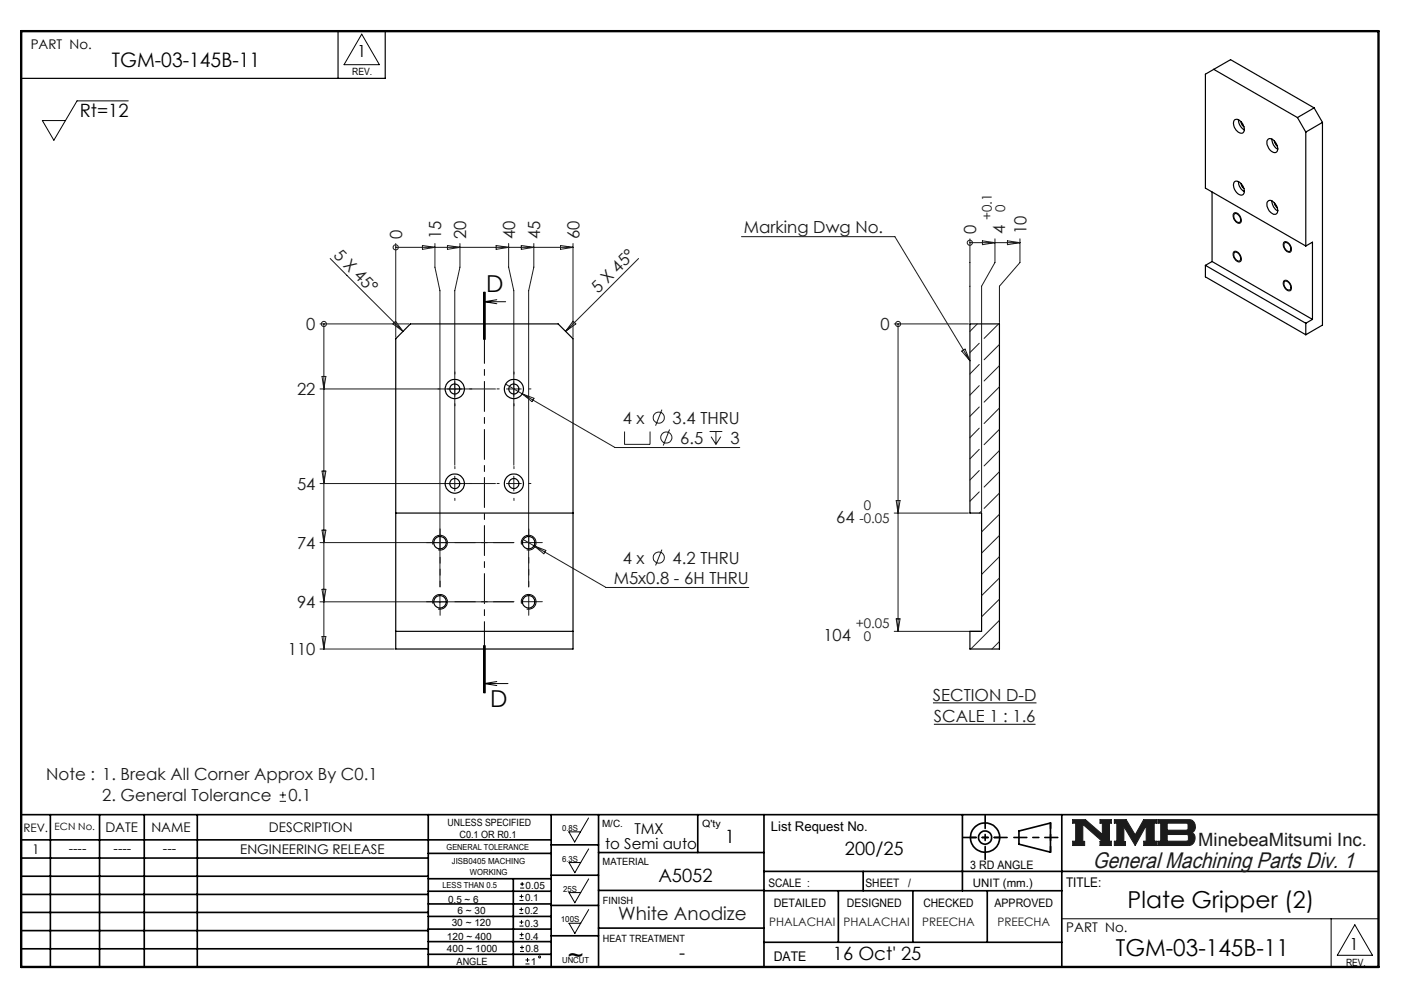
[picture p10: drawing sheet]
<svg xmlns="http://www.w3.org/2000/svg" width="297mm" height="210mm" viewBox="0 0 297 210" stroke-linecap="round" stroke-linejoin="round" font-family="sans-serif">
<g fill="none" stroke="#000" stroke-width=".35">
<path d="M4.5 172.3h287.1M4.5 177.6h112.1M10.7 172.3v32.2M21.1 172.3v32.2M30.5 172.3v32.2M41.7 172.3v32.2M90.6 172.3v32.2M116.6 172.3v32.2M116.6 178.7h10M126.6 172.3v32.2M147.6 172.3v8M161.6 172.3v32.2"/>
<path d="M203.6 172.3v16.1M215.5 175.7l6.7-1.6v6.1l-6.7-1.7zM224.6 172.3v32.2M4.5 185.3h86.1M4.5 181.5h86.1M4.5 189.2h86.1M4.5 193h86.1M4.5 196.8h86.1M90.6 199.1h26M90.6 193.8h26M90.6 188.5h26M90.6 191.2h26"/>
<path d="M90.6 180.5h26M90.6 185.8h26M90.6 196.5h26M108.6 185.8v18.5M116.6 185.1h10M116.6 191.5h10M116.6 197.9h10M126.6 196.3h35M126.6 188.3h35M126.6 180.3h35M161.6 184.3h130M161.6 199.3h63"/>
<path d="M161.6 188.4h63M177.3 188.4v10.9M182.6 184.3v4.1M193.1 188.4v10.9M208.8 188.4v10.9M4.5 200.7h86.1M90.6 201.8h26"/>
<circle cx="208.4" cy="177.1" r="3.1"/>
<circle cx="208.4" cy="177.1" r="1.4"/>
</g>
<path d="M226.9 173.3h2.7l3.6 3.2v-2.4h-.5v-.8h2.4v.8h-.4v3.8h.4v.9h-2.4v-.9h.5l-4.1-3.6v3.6h.3v.9h-2.5v-.9h.6v-3.8h-.6zM235.7 173.3h2.5l1.9 3.3 1.8-3.3h2.8v.8h-.5v3.8h.5v.9h-2.8v-.9h.6v-3.3l-2.4 4.2-2.4-4v3.2h.4v.8h-2.4v-.9h.6v-3.8h-.6zM244.9 173.3h6.6a1.48 1.48 0 0 1 1.3 1.2 1.48 1.48 0 0 1-.7 1.6 1.48 1.48 0 0 1 .7 1.6 1.48 1.48 0 0 1-1.4 1.1h-6.5v-.9h.6v-3.8h-.6zM246.9 174.1h4.1l.3 .2v1l-.3 .3h-4.1zM246.9 176.5h4.2l.3 .3v.8l-.4 .3h-4.1z" fill="none" stroke="#191924" stroke-width=".21"/>
<path d="M76.5 7.2l3.8 6.5h-7.5zM120.3 175.9h2.5l-1.2 2.2zM124.5 173l-1.7 2.9M124.5 179.5l-1.7 2.9M120.4 182.4h2.4l-1.2 2.2zM120.4 188.8h2.4l-1.2 2.1zM120.4 195.3h2.4l-1.2 2.1zM124.5 185.9l-1.7 2.9M124.5 192.4l-1.7 2.9M224.6 194.3h67M281.6 194.3v10.2M286.6 195.6l3.7 6.4h-7.4z" fill="none" stroke="#000" stroke-width=".21"/>
<path d="M4.5 6.6h287.1" fill="none" stroke="#000" stroke-width=".21" stroke-dasharray="6.3 1.3 1.3 1.3" stroke-dashoffset="1.9"/>
<path d="M71.5 6.6v10M81.5 6.6v10h-77" fill="none" stroke="#000" stroke-width=".25"/>
<path d="M205.3 177.1h6.2M222.2 174v6.2" fill="none" stroke="#000" stroke-width=".35" stroke-dasharray="15.2 1.3 1.3 1.3" stroke-dashoffset="14.1"/>
<path d="M203.8 177.1h9.2M208.4 172.5v9.2M214.5 177.1h9.3" fill="none" stroke="#000" stroke-width=".35" stroke-dasharray="15.2 1.3 1.3 1.3" stroke-dashoffset="12.5"/>
<path d="M4.5 6.6h287.1v197.9h-287.1z" fill="none" stroke="#000" stroke-width=".5"/>
<path d="M226.9 173.3v.8h.6v3.8h-.6v.9h2.5v-.9h-.3v-3.6l4.1 3.6h-.5v.9h2.4v-.9h-.4v-3.8h.4v-.8h-2.4v.8h.5v2.4l-3.6-3.2zM235.7 173.3v.8h.6v3.8h-.6v.9h2.4v-.8h-.4v-3.2l2.4 4 2.4-4.2v3.3h-.6v.9h2.8v-.9h-.5v-3.8h.5v-.8h-2.8l-1.8 3.3-1.9-3.3zM246.9 176.5h4.2l.3 .2v1l-.3 .2h-4.2zM244.9 173.3v.8h.6v3.8h-.6v.9h6.9l.7-.5 .3-.9-.1-.7-.6-.6a1.48 1.48 0 0 0 .7-1.6 1.48 1.48 0 0 0-1.3-1.2zM246.9 174.1h4.1l.3 .2v1.1l-.2 .2h-4.2z" fill-rule="evenodd" fill="#191924"/>
<g fill="none" stroke="#191924" stroke-width=".21">
<path d="M69.8 54.7l15.5 15.4M83.7 52.3h.1M83.7 51.5v19.9M83.7 52.3h37.5M89.4 51.9l2.6 .4-2.6 .4zM92 51.5v5l1.1 5v62.6M94.7 51.9l2.6 .4-2.6 .4zM97.3 51.5v5l-1.1 5v36.9M105 51.9l2.6 .4-2.6 .4zM107.6 51.5v5l1.1 5v36.9M110.3 51.9l2.6 .4-2.6 .4zM112.9 51.5v5l-1.1 5v62.6"/>
<path d="M118.6 51.9l2.6 .4-2.6 .4zM121.2 51.5v19.9M135.1 54.7l-15.5 15.4M156.8 50.1h32.5l15.9 26.2M205.2 51.3h.1M205.2 50.5v17.7M205.2 51.3h10.6M207.8 50.9l2.7 .4-2.7 .4zM210.5 50.5v5l-2.9 5v47.7M213.1 50.9l2.7 .4-2.7 .4zM215.8 50.5v5l-4.4 5v7.7M67.7 68.5h18.8"/>
<path d="M68.1 79.6h.8l-.4 2.7zM68.5 68.5h.1M68.5 68.5v68.8M83.1 68.5l.6-.6 1.6 2.2zM121.2 67.9l.6 .6-2.2 1.6zM189.2 68.5h15.7M190 68.5h.1M190 68.5v65M203.4 74.3l.8-.5 1 2.5zM206.7 68.5l-1.5 1.6M207.2 72.6l-2 2M207.2 77.1l-2 2"/>
<path d="M211.2 68.5l-3 3.1M211.4 72.8l-3.2 3.3M211.4 77.3l-3.2 3.3M67.7 82.3h37.1M68.1 99.6h.8l-.4 2.7zM107 81.2l3.5 2.1M107.1 82.3h3.2M110.5 83.3l19.6 11.3h26.4M110.5 83.3l2.5 .9-.5 .7zM132.1 91.3v2.7h5.4v-2.7M140 86.6l-1.3 3.4M141.6 90.8l-1.3 3.4"/>
<path d="M150.1 91.3h2.7M150.4 92.3l1 1.7M151.4 91.3v2.7M152.5 92.3l-1.1 1.7M207.2 86.1l-2 1.9M207.2 81.6l-2 2M207.2 90.5l-2 2.1M207.2 95l-2 2M207.2 99.5l-2 2M211.4 81.8l-3.2 3.2M211.4 86.3l-3.2 3.3M211.4 90.8l-3.2 3.2"/>
<path d="M211.4 95.3l-3.2 3.2M211.4 99.8l-3.2 3.2M67.7 102.3h37.1M67.7 114.8h41M68.1 112.1h.8l-.4 2.7zM96.2 100.7v3.1M107.1 102.3h3.2M108.7 100.7v3.1M110.7 114.1l17.5 10.1h30.2M113 115.4l2.5 1-.5 .7zM140 116.2l-1.3 3.4M189.2 108.5h15.7"/>
<path d="M189.6 105.9h.8l-.4 2.6zM207.2 104l-2 2M207.5 108.2l-.3 .3M211.4 104.3l-3.2 3.2M211.4 108.8l-3.8 3.7M211.4 113.2l-3.8 3.8M211.4 117.7l-3.8 3.8M67.7 127.3h41M67.7 137.3h15.7M68.1 124.6h.8l-.4 2.7zM68.1 134.6h.8l-.4 2.7zM93.1 125.7v3.1"/>
<path d="M189.2 133.5h18.2M189.6 130.9h.8l-.4 2.6zM211.4 122.2l-3.8 3.8M211.4 126.7l-3.8 3.7M211.4 131.2l-6 6.1M211.4 135.7l-1.6 1.6M59.2 169.5h1.3M59.2 168.1h1.3M59.8 167.5v1.3"/>
<circle cx="83.7" cy="52.3" r=".54"/>
<circle cx="205.2" cy="51.3" r=".54"/>
<circle cx="68.5" cy="68.5" r=".55"/>
<circle cx="190" cy="68.5" r=".55"/>
<circle cx="139.4" cy="88.3" r="1.18"/>
<circle cx="141" cy="92.5" r="1.18"/>
<circle cx="139.4" cy="117.9" r="1.18"/>
</g>
<g fill="none" stroke="#000" stroke-width=".21">
<path d="M27.1 21.3h-10.8l-4.9 8.4-2.4-4.2h4.9M261 53.3a1.26 1.26 0 0 1 1.6 1.2 .65 .65 0 0 1-.4 .9 .65 .65 0 0 1-.8-.4l-.6-1.1zM261.1 45a1.4 1.4 0 0 1 1.2 2.2 1.46 1.46 0 0 1-1.2-2.2zM271.5 59.5l.1-.1a1.13 1.13 0 0 1 1.5 1l.1 .1a.67 .67 0 0 1-.3 1 .67 .67 0 0 1-.9-.3l-.5-1zM271.5 51.3a1.02 1.02 0 0 1 1.6 .8l.1 .2a.67 .67 0 0 1-.3 1 .67 .67 0 0 1-.9-.3l-.5-1zM102.3 61.8v10M102.4 63.8h4.6M102.4 63.8l2.7 .4M102.5 61.8v10M102.7 61.8v10M105.1 63.4l-2.7 .4M91.6 115.2a1.56 1.56 0 0 1 1.3-2 1.56 1.56 0 0 1 1.7 1.7 1.56 1.56 0 0 1-1.9 1.4"/>
<path d="M110.3 115.2a1.56 1.56 0 0 1 1.4-2 1.56 1.56 0 0 1 1.7 1.7 1.56 1.56 0 0 1-2 1.4M91.6 127.7a1.57 1.57 0 0 1 1.4-2 1.57 1.57 0 0 1 1.7 1.7 1.57 1.57 0 0 1-2 1.4M102.3 136.5v10M102.5 136.5v10M102.7 136.5v10zM110.3 127.7a1.57 1.57 0 0 1 1.4-2 1.57 1.57 0 0 1 1.7 1.7 1.57 1.57 0 0 1-2 1.4M102.4 144.6h5.1M102.4 144.6l2.7 .4M105.1 144.1l-2.7 .5M197.4 148.6h21.9M197.6 153.2h21.5M109.9 193.2h.8"/>
<path d="M109.9 192.3h.8M109.9 195.9h.8M109.9 195h.8M109.9 190.4h.8M109.9 189.6h.8M109.9 198.5h.9M109.9 197.7h.9M110 187.8h.9M110 187h.9M110.3 191.9v.8M110.3 189.2v.8M110.3 194.6v.8"/>
<path d="M110.3 197.2v.9M110.4 199.9v.9M110.5 186.5v.9M110 201.2h.8M110 200.4h.8M111.2 203.9h.8M111.2 203h.8M111.6 202.6v.8"/>
<circle cx="114.1" cy="202.4" r=".21"/>
</g>
<path d="M102.5 61.8v84.7" fill="none" stroke="#000" stroke-width=".21" stroke-dasharray="6.3 1.3 1.3 1.3" stroke-dashoffset="1.4"/>
<g fill="none" stroke="#191924" stroke-width=".21" stroke-dasharray="15.2 1.3 1.3 1.3">
<path d="M96.2 79.1v-.4M108.7 79.1v-.4M93.1 82.2h-.5M96.2 99.1v-.4M96.2 85.4v.4M99.3 82.2h.5M105.6 82.2h-.5M108.7 99.1v-.4M108.7 85.4v.4M111.8 82.2h.5M91.5 114.7h-1.3M93.1 114.7v-1.5"/>
<path d="M93.1 114.7h-1.6M93.1 114.7v1.6M93.1 114.7h1.6M93.1 113.2v-1.3M93.1 102.2h-.5M96.2 105.4v.4M99.3 102.2h.5M105.6 102.2h-.5M108.7 105.4v.4M111.8 114.7v-1.5M111.8 114.7h-1.5M111.8 114.7v1.6"/>
<path d="M111.8 114.7h1.6M111.8 113.2v-1.3M111.8 102.2h.5M113.4 114.7h1.3M91.5 127.2h-1.3M93.1 128.8v1.3M111.8 127.2v-1.5M111.8 127.2h-1.5M111.8 127.2v1.6M111.8 127.2h1.6M111.8 128.8v1.3M113.4 127.2h1.3"/>
</g>
<path d="M96.2 114.7h12.5M96.2 127.2h12.5" fill="none" stroke="#191924" stroke-width=".21" stroke-dasharray="15.2 1.3 1.3 1.3" stroke-dashoffset="10.9"/>
<path d="M93.1 124.1v-6.2M111.8 124.1v-6.2" fill="none" stroke="#191924" stroke-width=".21" stroke-dasharray="15.2 1.3 1.3 1.3" stroke-dashoffset="14"/>
<g fill="none" stroke="#000" stroke-width=".25">
<path d="M256.8 14.7l-1.8 1v24.1l21.2 12.2M256.8 14.7l17.7 10.2M256.8 14.7l3.5-2.1 17.7 10.2M261.2 38.4a1.5 1.5 0 0 1 1.9 1.3 .93 .93 0 0 1-.6 1.6 2.08 2.08 0 0 1-1.3-2.9zM261.2 25.4a1.5 1.5 0 0 1 1.9 1.3 .87 .87 0 0 1 .1 .9 .87 .87 0 0 1-.8 .5 2.08 2.08 0 0 1-1.2-2.7zM262 25.3a2.56 2.56 0 0 0 1.2 2.2M262 38.4a2.46 2.46 0 0 0 1.2 2.1M262.5 25.7a1.24 1.24 0 0 0 .6 1.1M262.5 38.8l.2 .6 .4 .5M268.3 29.4a1.52 1.52 0 0 1 1.9 1.4 .93 .93 0 0 1-.6 1.5 2.14 2.14 0 0 1-1.5-2.7zM269.1 29.4a2.56 2.56 0 0 0 1.2 2.2M269.6 29.8l.1 .5 .5 .6"/>
<path d="M274.5 24.9l1.7 3M276.2 27.9v24.1M278 22.8l-3.5 2.1M278 22.8l1.8 3.1M279.8 25.9l-3.6 2M279.8 25.9v42.8l-3.6 2.1M255 56.1v2.5l21.2 12.2M255 56.1l21.2 12.3M256.4 55.3l21.2 12.2M256.4 40.6v14.7M256.4 55.3l-1.4 .8M261.1 53.5a1 1 0 0 1 1.3 1 .5 .5 0 0 1-.2 .7 .5 .5 0 0 1-.7-.2 1.34 1.34 0 0 1-.4-1.5z"/>
<path d="M261.2 45.2a1.18 1.18 0 0 1 1 1.8 1.23 1.23 0 0 1-1-1.8zM268.4 42.4a1.9 1.9 0 0 1 1.9 1.9 .78 .78 0 0 1-.4 1 .78 .78 0 0 1-1-.3 1.86 1.86 0 0 1-.6-2.5zM269.1 42.5v.1a2.41 2.41 0 0 0 1.2 2M269.6 42.9l.1 .4 .5 .6M271.7 51.4a1.09 1.09 0 0 1 1.4 1.3 .55 .55 0 0 1-.5 .5 .55 .55 0 0 1-.6-.4 1.26 1.26 0 0 1-.3-1.4zM271.7 59.5a1.18 1.18 0 0 1 1.1 1.8 1.26 1.26 0 0 1-1.1-1.8zM276.2 52l1.4-.8v16.3M86.8 68.5h31.3l3.1 3.1v65.7h-37.5v-65.7zM205.2 68.5h6.2v68.8h-6.2v-3.8h2.4v-25h-2.4zM276.2 68.4v2.4M277.6 67.5l-1.4 .9M83.7 108.5h37.5"/>
<path d="M83.7 133.5h37.5"/>
<circle cx="96.2" cy="82.3" r="1.06"/>
<circle cx="96.2" cy="82.2" r="2.03"/>
<circle cx="108.7" cy="82.3" r="1.06"/>
<circle cx="108.7" cy="82.2" r="2.03"/>
<circle cx="93.1" cy="114.8" r="1.32"/>
<circle cx="96.2" cy="102.3" r="1.06"/>
<circle cx="96.2" cy="102.3" r="2.03"/>
<circle cx="108.7" cy="102.3" r="1.06"/>
<circle cx="108.7" cy="102.3" r="2.03"/>
<circle cx="111.8" cy="114.8" r="1.31"/>
<circle cx="93.1" cy="127.3" r="1.32"/>
<circle cx="111.8" cy="127.3" r="1.31"/>
</g>
<g font-size="4.9">
<text x="102.9" y="61.7">D</text>
<text x="103.7" y="149.5">D</text>
<text x="238.5" y="192">Plate Gripper (2)</text>
<text x="120.1" y="203.7">~</text>
<text x="236" y="202.1">TGM-03-145B-11</text>
</g>
<text font-size="4.7" fill="#191924" x="231.2" y="183.6">General Machining Parts Div. 1</text>
<text font-size="4.2" x="23.7" y="14.3">TGM-03-145B-11</text>
<g font-size="3.9">
<text x="16.9" y="24.6">Rt=12</text>
<text x="153.3" y="178.4">1</text>
<text x="178.7" y="180.8">200/25</text>
<text x="139.3" y="186.6">A5052</text>
<text x="143.7" y="202.9">-</text>
<text x="176.2" y="203.1">16 Oct' 25</text>
</g>
<g font-size="3.9" fill="#191924">
<text x="253.5" y="178.9">MinebeaMitsumi Inc.</text>
<text x="130.8" y="194.7">White Anodize</text>
</g>
<g font-size="3.5">
<text x="75.6" y="12.1">1</text>
<text x="285.5" y="200.9">1</text>
</g>
<g font-size="3.5" fill="#191924">
<text x="85.1" y="50.5" transform="rotate(-90 85.1 50.5)">0</text>
<text x="93.3" y="50.5" transform="rotate(-90 93.3 50.5)">15</text>
<text x="98.6" y="50.5" transform="rotate(-90 98.6 50.5)">20</text>
<text x="109" y="50.5" transform="rotate(-90 109 50.5)">40</text>
<text x="114.3" y="50.5" transform="rotate(-90 114.3 50.5)">45</text>
<text x="122.6" y="50.5" transform="rotate(-90 122.6 50.5)">60</text>
<text x="157.4" y="49.2">Marking Dwg No.</text>
<text x="206.5" y="49.5" transform="rotate(-90 206.5 49.5)">0</text>
<text x="212.6" y="49.5" transform="rotate(-90 212.6 49.5)">4</text>
<text x="217.1" y="49.5" transform="rotate(-90 217.1 49.5)">10</text>
<text x="70.4" y="54.1" transform="rotate(45 70.4 54.1)">5 X 45°</text>
<text x="126.5" y="62.2" transform="rotate(-45 126.5 62.2)">5 X 45°</text>
<text x="64.8" y="69.8">0</text>
<text x="186.2" y="69.8">0</text>
<text x="62.8" y="83.6">22</text>
<text x="131.7" y="89.6">4 x</text>
<text x="142.3" y="89.6">3.4 THRU</text>
<text x="143.9" y="93.8">6.5</text>
<text x="154.5" y="93.8">3</text>
<text x="62.8" y="103.6">54</text>
<text x="176.9" y="110.6">64</text>
<text x="62.8" y="116.1">74</text>
<text x="131.7" y="119.2">4 x</text>
<text x="142.3" y="119.2">4.2 THRU</text>
<text x="129.8" y="123.4">M5x0.8 - 6H THRU</text>
<text x="62.8" y="128.6">94</text>
<text x="174.2" y="135.6">104</text>
<text x="60.9" y="138.6">110</text>
<text x="197.4" y="148.3">SECTION D-D</text>
<text x="197.6" y="152.8">SCALE 1 : 1.6</text>
<text x="9.8" y="164.9">Note : 1. Break All Corner Approx By C0.1</text>
<text x="21.6" y="169.4">2. General Tolerance</text>
<text x="61" y="169.4">0.1</text>
</g>
<g font-size="3.2">
<text x="128" y="179.5">to Semi auto</text>
<text x="134.2" y="176.3">TMX</text>
</g>
<g font-size="2.8">
<text x="6.5" y="10.4">PART No.</text>
<text x="22.3" y="175.9">DATE</text>
<text x="32" y="175.9">NAME</text>
<text x="56.9" y="175.9">DESCRIPTION</text>
<text x="163.1" y="175.7">List Request No.</text>
<text x="6.8" y="180.6">1</text>
<text x="14.5" y="180.3">----</text>
<text x="24" y="180.3">----</text>
<text x="34.5" y="180.3">---</text>
<text x="50.8" y="180.7">ENGINEERING RELEASE</text>
<text x="225.5" y="187.6">TITLE:</text>
<text x="225.6" y="197.2">PART No.</text>
<text x="163.7" y="203.2">DATE</text>
</g>
<g font-size="2.8" fill="#191924">
<text x="209.8" y="46.6" transform="rotate(-90 209.8 46.6)">+0.1</text>
<text x="212.6" y="44.9" transform="rotate(-90 212.6 44.9)">0</text>
<text x="182.7" y="107.8">0</text>
<text x="181.8" y="110.6">-0.05</text>
<text x="181" y="132.8">+0.05</text>
<text x="182.7" y="135.6">0</text>
</g>
<g font-size="2.5">
<text x="4.9" y="175.9">REV.</text>
<text x="205.2" y="183.8">3 RD ANGLE</text>
<text x="162.5" y="187.5">SCALE :</text>
<text x="163.7" y="191.7">DETAILED</text>
<text x="179.2" y="191.9">DESIGNED</text>
<text x="183.1" y="187.5">SHEET</text>
<text x="192.1" y="187.5">/</text>
<text x="195.3" y="191.9">CHECKED</text>
<text x="205.8" y="187.5">UNIT (mm.)</text>
<text x="210.4" y="191.9">APPROVED</text>
</g>
<g font-size="2.5" fill="#191924">
<text x="162.7" y="195.9">PHALACHAI PHALACHAI</text>
<text x="195.1" y="195.9">PREECHA</text>
<text x="211" y="195.9">PREECHA</text>
</g>
<g font-size="2.1">
<text x="74.5" y="16">REV.</text>
<text x="11.6" y="175.6">ECN No.</text>
<text x="94.7" y="174.7">UNLESS SPECIFIED</text>
<text x="97.2" y="177.3">C0.1 OR R0.1</text>
<text x="127.3" y="174.9">M/C.</text>
<text x="148.6" y="175">Q'ty</text>
<text x="127.5" y="183">MATERIAL</text>
<text x="94.8" y="191">0.5 ~ 6</text>
<text x="111.1" y="190.6">0.1</text>
<text x="111.2" y="188">0.05</text>
<text x="127.6" y="191.1">FINISH</text>
<text x="95.6" y="195.9">30 ~ 120</text>
<text x="96.8" y="193.3">6 ~ 30</text>
<text x="111" y="193.4">0.2</text>
<text x="111.1" y="196.1">0.3</text>
<text x="94.5" y="198.8">120 ~ 400</text>
<text x="94.5" y="201.3">400 ~ 1000</text>
<text x="111.1" y="198.7">0.4</text>
<text x="111.2" y="201.4">0.8</text>
<text x="127.6" y="199.2">HEAT TREATMENT</text>
<text x="96.6" y="204.1">ANGLE</text>
<text x="112.3" y="204.1">1</text>
<text x="284.7" y="204.3">REV.</text>
</g>
<g font-size="1.8">
<text x="94.5" y="179.8">GENERAL TOLERANCE</text>
<text x="118.9" y="175.7">0.8S</text>
<text x="95.6" y="182.8">JISB0405 MACHING</text>
<text x="99.4" y="185.1">WORKING</text>
<text x="118.9" y="182.2">6.3S</text>
<text x="93.6" y="187.8">LESS THAN 0.5</text>
<text x="119.1" y="188.6">25S</text>
<text x="118.6" y="195.1">100S</text>
<text x="118.9" y="203.6">UNCUT</text>
</g>
</svg>
